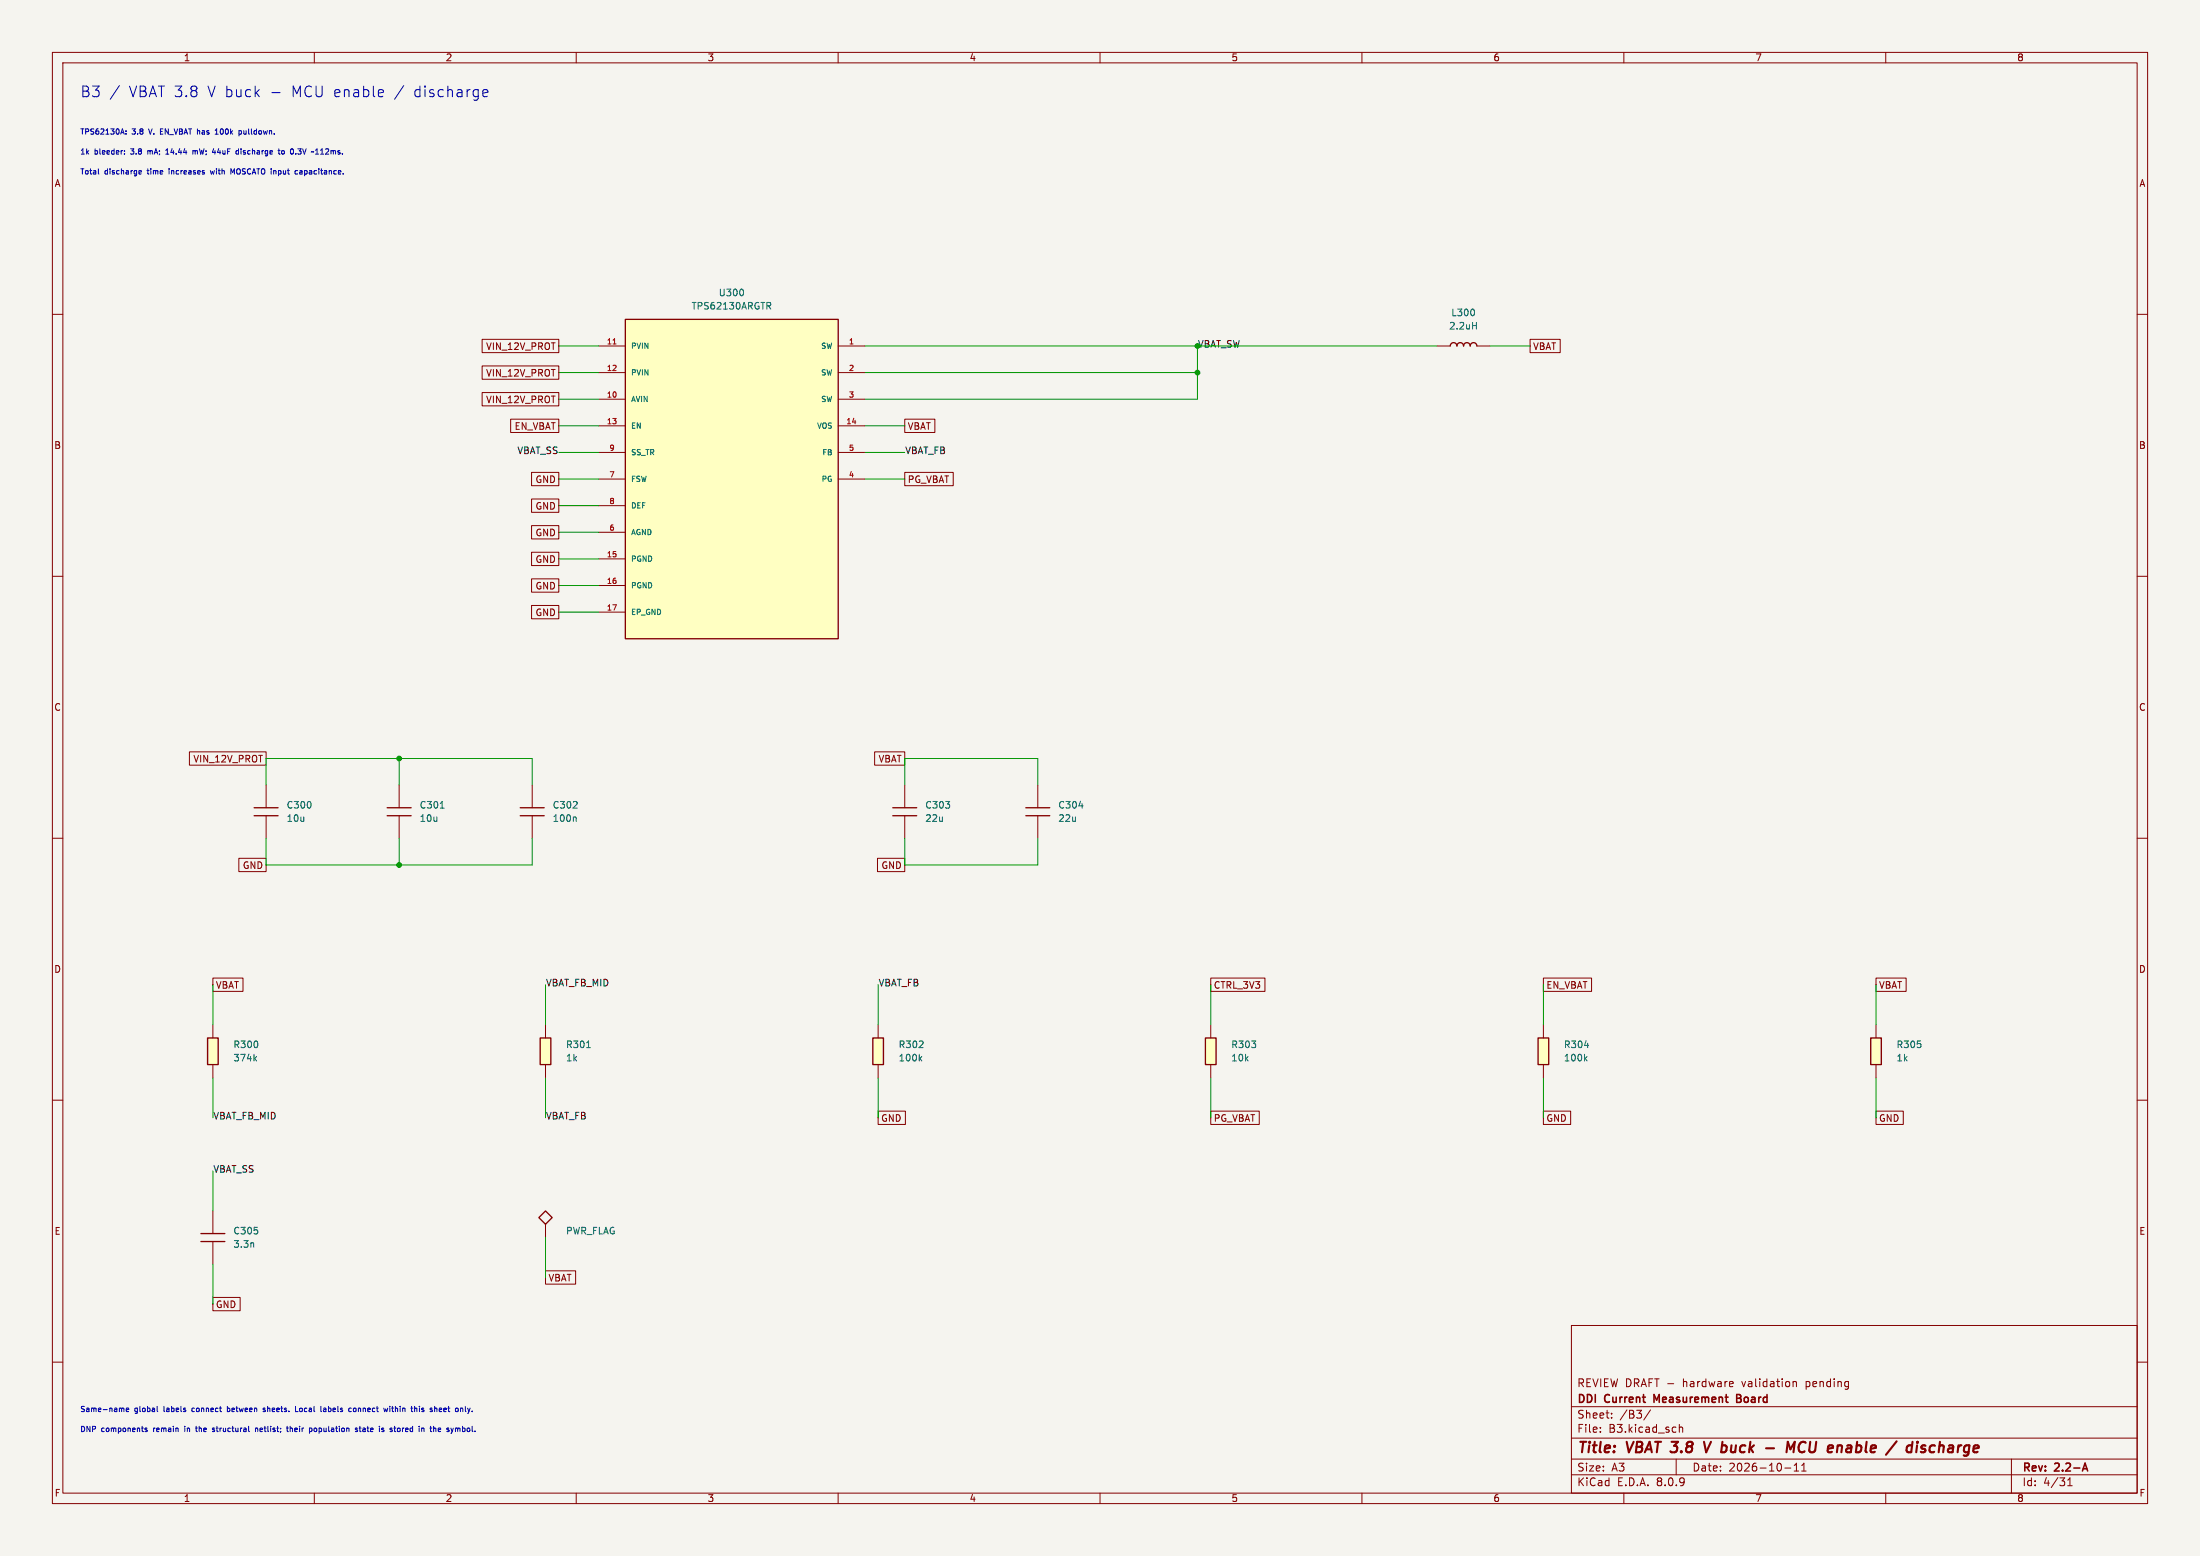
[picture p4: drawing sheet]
<svg xmlns="http://www.w3.org/2000/svg" width="420mm" height="297mm" viewBox="0 0 420 297" stroke-linecap="round" stroke-linejoin="round" font-family="sans-serif">
<path d="M0 0h420v297h-420z" fill="#f5f4ef" stroke="#f5f4ef" stroke-width=".19"/>
<g fill="none" stroke="#840000" stroke-width=".19">
<path d="M10 10h400v277h-400zM12 12h396v273h-396zM60 10v2M110 10v2M160 10v2M210 10v2M260 10v2M310 10v2M360 10v2M10 60h2M274.3 66h2.6M281.9 66h2.6"/>
<path d="M408 60h2M10 110h2M408 110h2M10 160h2M408 160h2M10 210h2M408 210h2M300 253h108v32h-108zM10 260h2M300 278.5h108M300 274.5h108M300 268.5h108"/>
<path d="M305.5 273.2v.2M305.5 272.5v.1M307.7 270.5v.2M307.7 269.8v.1M315.1 269.1l-1.3 1.9M320 278.5v3M320.6 271.9v1.5M320.6 272.5l.2-.1 .4 .1v.9M330.7 263.7l.2 .3-.7 .2M330.8 264.6l-.1 .1M342.3 263.8l.2-.1 .4 .1v.9M342.3 263.7v1"/>
<path d="M342.5 279.7l.4-.4v1.5M343.9 279.7l.5-.4v1.5M384 278.5v6.5M408 260h2M60 285v2M110 285v2M160 285v2M210 285v2M260 285v2M300 281.5h108M310 285v2M340.7 280.2h1.2"/>
<path d="M342.5 280.8h.9M343.9 280.8h.9M360 285v2M394.7 283.6h.9M394.7 282.5l.5-.4v1.5"/>
</g>
<path d="M316.3 267.3l-.5-1.1v1.5M331.5 266.9h.5M332 266.9l.3 .1M332.3 266.3l-.3-.1h-.5v1.5l.8-.1M332.3 266.8l-.3 .1M398 279.3l.5 1.5M397.7 280.4h.7" fill="none" stroke="#840000" stroke-width=".3"/>
<path d="M325.3 275.2l.4 2 .9-2M341 277.2l.3-2 .5 1.4 .8-1.4-.2 2M344.3 275.2a1.07 1.07 0 0 0-.9 .8 1.07 1.07 0 0 0 .5 1.2l.5-.1M352.5 277.1l.6 .1M353.2 275.9l-.6 .1M353.2 276.4l-.6 .1M365 276a.66 .66 0 0 0-1 .3v.5l.1 .3h.8M365.1 275.2l-.2 2M369.4 276a.66 .66 0 0 0-1 .3l-.1 .5 .2 .3h.8" fill="none" stroke="#840000" stroke-width=".4"/>
<path d="M276.9 66a.63 .63 0 0 1 .6-.6 .63 .63 0 0 1 .6 .6 .63 .63 0 0 1 .7-.6 .63 .63 0 0 1 .6 .6 .63 .63 0 0 1 .6-.6 .63 .63 0 0 1 .7 .6 .63 .63 0 0 1 .6-.6 .63 .63 0 0 1 .6 .6" fill="none" stroke="#840000" stroke-width=".25"/>
<path d="M281.4 59.2v.8M281.1 62.1h.7M281.8 61.5v1.3" fill="none" stroke="#006464" stroke-width=".19"/>
<path d="M119.4 61h40.6v60.9h-40.6z" fill="#ffffc2"/>
<path d="M119.4 61h40.6v60.9h-40.6z" fill="none" stroke="#840000" stroke-width=".25"/>
<g fill="none" stroke="#840000" stroke-width=".19">
<path d="M114.3 66h5.1M114.3 76.2h5.1M114.3 71.1h5.1M160 66h5.1M160 76.2h5.1M160 71.1h5.1M114.3 81.3h5.1M114.3 91.4h5.1M114.3 86.4h5.1M114.3 96.5h5.1M160 81.3h5.1M160 91.4h5.1"/>
<path d="M160 86.4h5.1M114.3 106.7h5.1M114.3 111.8h5.1M114.3 116.8h5.1M114.3 101.6h5.1"/>
</g>
<path d="M117 65.7h.6" fill="none" stroke="#a90000" stroke-width=".19"/>
<path d="M141.9 55.4v.8M146.7 58.4l.4 .6M147 57.8l.1 .2-.1 .3" fill="none" stroke="#006464" stroke-width=".19"/>
<path d="M230.1 198.1h2.1v5.1h-2.1z" fill="#ffffc2"/>
<path d="M230.1 198.1h2.1v5.1h-2.1z" fill="none" stroke="#840000" stroke-width=".25"/>
<path d="M231.1 195.6v2.5M231.1 203.2v2.5" fill="none" stroke="#840000" stroke-width=".19"/>
<path d="M293.6 198.1h2.1v5.1h-2.1z" fill="#ffffc2"/>
<path d="M73.9 155.7h4.6M73.9 154.2h4.6M293.6 198.1h2.1v5.1h-2.1z" fill="none" stroke="#840000" stroke-width=".25"/>
<path d="M76.2 149.9v4.3M76.2 155.7v4.3M294.6 195.6v2.5M294.6 203.2v2.5" fill="none" stroke="#840000" stroke-width=".19"/>
<path d="M84.1 154.2h.7M302.5 199.5h.8M302.6 202l.4 .5M303 201.7l-.5 .4" fill="none" stroke="#006464" stroke-width=".19"/>
<path d="M357.1 198.1h2.1v5.1h-2.1z" fill="#ffffc2"/>
<path d="M48.5 155.7h4.6M48.5 154.2h4.6M357.1 198.1h2.1v5.1h-2.1z" fill="none" stroke="#840000" stroke-width=".25"/>
<path d="M50.8 149.9v4.3M50.8 155.7v4.3M358.1 195.6v2.5M358.1 203.2v2.5" fill="none" stroke="#840000" stroke-width=".19"/>
<path d="M39.6 198.1h2.1v5.1h-2.1z" fill="#ffffc2"/>
<path d="M99.3 155.7h4.6M99.3 154.2h4.6M170.4 155.7h4.6M170.4 154.2h4.6M39.6 198.1h2.1v5.1h-2.1zM38.4 237h4.5M38.4 235.5h4.5" fill="none" stroke="#840000" stroke-width=".25"/>
<path d="M101.6 149.9v4.3M101.6 155.7v4.3M172.7 149.9v4.3M172.7 155.7v4.3M40.6 195.6v2.5M40.6 203.2v2.5M40.6 231.1v4.4M40.6 237v4.3" fill="none" stroke="#840000" stroke-width=".19"/>
<path d="M109.8 155.9l.2 .2v.7M48.6 202l.4 .5M49 201.7l-.5 .4M48.4 237.3v.8" fill="none" stroke="#006464" stroke-width=".19"/>
<path d="M103.1 198.1h2.1v5.1h-2.1z" fill="#ffffc2"/>
<path d="M195.8 155.7h4.6M195.8 154.2h4.6M103.1 198.1h2.1v5.1h-2.1zM102.9 232.4l1.2-1.3 1.3 1.3-1.3 1.3z" fill="none" stroke="#840000" stroke-width=".25"/>
<path d="M198.1 149.9v4.3M198.1 155.7v4.3M104.1 195.6v2.5M104.1 203.2v2.5M104.1 233.7v2.5" fill="none" stroke="#840000" stroke-width=".19"/>
<path d="M206 153.8h.8M112 200h.7" fill="none" stroke="#006464" stroke-width=".19"/>
<path d="M166.6 198.1h2.1v5.1h-2.1z" fill="#ffffc2"/>
<path d="M166.6 198.1h2.1v5.1h-2.1z" fill="none" stroke="#840000" stroke-width=".25"/>
<g fill="none" stroke="#840000" stroke-width=".19">
<path d="M92 69.8h14.7v2.6h-14.7zM92 74.9h14.7v2.6h-14.7zM92 64.8h14.7v2.5h-14.7zM292.1 64.8h5.7v2.5h-5.7zM97.5 80h9.2v2.6h-9.2zM101.5 90.2h5.2v2.5h-5.2zM101.5 95.2h5.2v2.6h-5.2zM172.7 80h5.8v2.6h-5.8zM172.7 90.2h9.3v2.5h-9.3zM101.5 110.5h5.2v2.5h-5.2zM101.5 115.6h5.2v2.5h-5.2zM101.5 105.4h5.2v2.6h-5.2z"/>
<path d="M101.5 100.3h5.2v2.6h-5.2zM36.2 143.5h14.6v2.6h-14.6zM167 143.5h5.7v2.6h-5.7zM45.6 163.8h5.2v2.6h-5.2zM167.5 163.8h5.2v2.6h-5.2zM40.6 186.7h5.8v2.5h-5.8zM167.6 195.6v2.5M231.1 186.7h10.4v2.5h-10.4zM294.6 186.7h9.2v2.5h-9.2zM358.1 186.7h5.8v2.5h-5.8zM167.6 212.1h5.2v2.5h-5.2zM167.6 203.2v2.5"/>
<path d="M231.1 212.1h9.3v2.5h-9.3zM294.6 212.1h5.2v2.5h-5.2zM358.1 212.1h5.2v2.5h-5.2zM40.6 247.6h5.2v2.6h-5.2zM104.1 242.6h5.8v2.5h-5.8z"/>
</g>
<path d="M175.6 202l.4 .5M176 201.7l-.5 .4" fill="none" stroke="#006464" stroke-width=".19"/>
<g fill="none" stroke="#0000c2" stroke-width=".19">
<path d="M22.8 16.3l-1.8 2.6M51.9 17.7h1.6M92.3 18.4l.2 .1 .5-.1M92.3 17.2l.5-.1 .2 .1 .1 .4-.9 .2M18.8 33.1l.1 .1M23.4 24.6l.3 1M23.8 29.3v.1M23.8 28.8v.1M24 25.5v.1M24 25v.1M26.6 33.2h.4M26.6 32.6h.3l.1 .2-.5 .1"/>
<path d="M28.2 28.7v.7M28.3 28.8h-.1M30.6 25.1h.4M31.1 24.6h-.5v1h.5M31.6 29.4h.6M31.6 28.7l.3-.3v1M32.3 32.2v.1M32.3 32.6v.6M36.8 28.7v.7M36.8 28.8l.3-.1 .2 .2M37.3 28.9v.5M37.4 28.7l-.1 .2"/>
<path d="M40.2 32.6l.2 .6 .1-.5M40.5 29.1h.7M41 28.7v.7M41.1 25.6h.6M41.1 24.9l.3-.3v1M44.8 32.2l-.4 .7-.3-.7v1M45.4 28.7l.1 .1M45.5 28.4v1M45.5 29.4h-.1M45.6 25l.3-.1 .2 .2-.1 .5h-.4M45.6 24.9v1.1M46 28.4v.1"/>
<path d="M46 28.7v.7M53.1 28.7h.4M53.2 28.4v.9l.3 .1M53.9 28.8l.2-.1 .2 .2v.3l-.2 .2-.3-.2zM56.4 33.2h.4M56.4 32.6h.4M56.9 29.3l.4 .1M56.9 28.4h.6M57.5 32.6h-.3M57.6 32.8l-.4 .2v.2h.4M60.2 29.4h.6M61.2 29.4h.6"/>
<path d="M61.4 28.6l-.2 .1M23.4 268.8l.3 .1v.6M24.1 269.1l.5-.1-.1-.2h-.3l-.1 .1v.5h.4M28.1 272.6h-.3l-.1 .1v.2l.4 .1v.2h-.4M30 268.4v.9l.1 .2M35.3 272.2v.1M35.3 272.6v.7M36.7 268.9v.5M37.3 272.6h.4M37.5 272.2v.9l.2 .2M40.9 272.6h-.2l-.2 .1 .1 .2 .3 .1v.2h-.4M43.4 269.4l.3 .1"/>
<path d="M43.4 268.4v1.1M43.7 268.8h-.3M48.8 272.7l.4-.1v.7M48.8 272.6v.7M50.6 268.8h-.2l-.2 .1 .1 .2 .3 .1v.2h-.4M54.7 272.6h.4M54.8 272.2v.9l.3 .2M55.4 272.2v1.1M55.8 272.6l-.4 .1M56.4 268.4v1.1h.5M57.2 268.9v.5M59.5 272.6l.1 .2-.1 .4"/>
<path d="M60.4 272.6h-.3l-.2 .2 .1 .4h.4M61.3 269.4l.1 .1M61.8 268.8h.4v.7M62.2 269l-.5 .2 .2 .3 .3-.1M66.8 268.8h.3M67.1 269.4l-.3 .1M67.9 268.8h-.3l-.2 .2 .1 .4h.4M68.2 272.6h-.2l-.2 .1 .1 .2 .3 .1v.2h-.4M68.6 272.6h.3M68.7 272.2v.9l.2 .2M69.4 272.6h-.1M69.4 272.9l-.2 .1 .2 .3"/>
<path d="M74 268.8l-.2 .7-.2-.5M74.4 268.4v.1M74.4 268.8v.7M74.8 268.8h.3M76.1 272.6l.3 .2-.1 .4-.2 .1M79.3 268.8l.3 .1v.6M80.1 268.4v.1M80.1 268.8v.7M82.1 272.6h.3M82.2 272.2v.9l.1 .2M84.2 268.8l-.4 .1 .1 .5 .3 .1M84.3 269l-.5 .1"/>
<path d="M87.5 272.6l.3 .1v.6M88.8 268.4v.9l.2 .2"/>
</g>
<g fill="none" stroke="#009600" stroke-width=".19">
<path d="M106.7 71.1h7.6M106.7 66h7.6M106.7 76.2h7.6M165.1 71.1h63.5M165.1 66h109.2M228.6 66v10.2h-63.5M284.5 66h7.6M106.7 96.5h7.6M106.7 86.4h7.6M106.7 91.4h7.6M106.7 81.3h7.6M165.1 86.4h7.6"/>
<path d="M165.1 91.4h7.6M165.1 81.3h7.6M106.7 116.8h7.6M106.7 111.8h7.6M106.7 106.7h7.6M106.7 101.6h7.6M50.8 149.9v-5.1h50.8v5.1M76.2 144.8v5.1M172.7 149.9v-5.1h25.4v5.1M50.8 160v5.1h50.8v-5.1M76.2 160v5.1M172.7 160v5.1h25.4v-5.1"/>
<path d="M40.6 188v7.6M104.1 188v7.6M167.6 188v7.6M231.1 188v7.6M294.6 188v7.6M358.1 188v7.6M40.6 205.7v7.7M104.1 205.7v7.7M167.6 205.7v7.7M231.1 205.7v7.7M294.6 205.7v7.7M358.1 205.7v7.7"/>
<path d="M40.6 223.5v7.6M104.1 236.2v7.6M40.6 241.3v7.6"/>
</g>
<g fill="#009600" stroke="#009600" stroke-width=".19">
<circle cx="76.2" cy="144.8" r=".46"/>
<circle cx="76.2" cy="165.1" r=".46"/>
<circle cx="228.6" cy="71.1" r=".46"/>
</g>
<g font-size="2.8" fill="#0000c2">
<text x="15.2" y="18.8">B3</text>
<text x="24.5" y="18.8">VBAT 3.8</text>
<text x="39.6" y="18.8">V buck</text>
<text x="55.8" y="18.8">MCU enable</text>
<text x="75.5" y="18.8">/</text>
<text x="79.2" y="18.8">discharge</text>
</g>
<g font-size="2.8" fill="#840000">
<text x="301" y="277.9">Title:</text>
<text x="310.6" y="277.9">VBAT 3.8</text>
<text x="327" y="277.9">V buck</text>
<text x="345.1" y="277.9">MCU</text>
<text x="353.8" y="277.9">enable</text>
<text x="366.1" y="277.9">/</text>
<text x="370.5" y="277.9">discharge</text>
</g>
<g font-size="2.1" fill="#840000">
<text x="301" y="268.2">DDI</text>
<text x="301" y="265">REVIEW DRAFT -</text>
<text x="306.4" y="268.2">Current</text>
<text x="316.4" y="268.2">Measurement</text>
<text x="321.4" y="265">hardware</text>
<text x="332.8" y="268.2">Board</text>
<text x="332.8" y="265">validation</text>
<text x="345.1" y="265">pending</text>
<text x="301" y="273.7">File:</text>
<text x="301" y="271">Sheet:</text>
<text x="307.1" y="273.7">B3.kicad_sch</text>
<text x="309.2" y="271">/B3/</text>
<text x="301" y="281.1">Size:</text>
<text x="307.6" y="281.1">A3</text>
<text x="323" y="281.1">Date:</text>
<text x="330" y="281.1">2026-10-11</text>
<text x="386" y="281.3">Rev:</text>
<text x="392.4" y="281.3">2.2-A</text>
<text x="301" y="283.9">KiCad</text>
<text x="308.7" y="283.9">E.D.A.</text>
<text x="316.3" y="283.9">8.0.9</text>
<text x="386" y="283.9">Id:</text>
<text x="390.1" y="283.9">4/31</text>
</g>
<g font-size="1.8" fill="#840000">
<text x="35" y="11.9">1</text>
<text x="85" y="11.9">2</text>
<text x="135" y="11.9">3</text>
<text x="185" y="11.9">4</text>
<text x="235" y="11.9">5</text>
<text x="285" y="11.9">6</text>
<text x="335" y="11.9">7</text>
<text x="385" y="11.9">8</text>
<text x="10.3" y="35.9">A</text>
<text x="408.3" y="35.9">A</text>
<text x="92.7" y="67">VIN_12V_PROT</text>
<text x="292.6" y="67">VBAT</text>
<text x="92.7" y="72.1">VIN_12V_PROT</text>
<text x="92.7" y="77.2">VIN_12V_PROT</text>
<text x="98.1" y="82.2">EN_VBAT</text>
<text x="173.2" y="82.2">VBAT</text>
<text x="10.3" y="85.9">B</text>
<text x="408.2" y="85.9">B</text>
<text x="102.1" y="92.4">GND</text>
<text x="173.2" y="92.4">PG_VBAT</text>
<text x="102.1" y="97.5">GND</text>
<text x="102.1" y="107.6">GND</text>
<text x="102.1" y="102.6">GND</text>
<text x="102.1" y="112.7">GND</text>
<text x="102.1" y="117.8">GND</text>
<text x="10.3" y="135.9">C</text>
<text x="408.2" y="135.9">C</text>
<text x="36.8" y="145.7">VIN_12V_PROT</text>
<text x="167.6" y="145.7">VBAT</text>
<text x="46.3" y="166.1">GND</text>
<text x="168.2" y="166.1">GND</text>
<text x="10.3" y="185.9">D</text>
<text x="408.2" y="185.9">D</text>
<text x="41.1" y="188.9">VBAT</text>
<text x="231.6" y="188.9">CTRL_3V3</text>
<text x="295.1" y="188.9">EN_VBAT</text>
<text x="358.6" y="188.9">VBAT</text>
<text x="168.1" y="214.3">GND</text>
<text x="231.6" y="214.3">PG_VBAT</text>
<text x="295.1" y="214.3">GND</text>
<text x="358.6" y="214.3">GND</text>
<text x="10.3" y="235.9">E</text>
<text x="408.3" y="235.9">E</text>
<text x="104.6" y="244.8">VBAT</text>
<text x="41.1" y="249.9">GND</text>
<text x="10.3" y="285.9">F</text>
<text x="35" y="286.9">1</text>
<text x="85" y="286.9">2</text>
<text x="135" y="286.9">3</text>
<text x="185" y="286.9">4</text>
<text x="235" y="286.9">5</text>
<text x="285" y="286.9">6</text>
<text x="335" y="286.9">7</text>
<text x="385" y="286.9">8</text>
<text x="408.3" y="285.9">F</text>
</g>
<g font-size="1.8" fill="#006464">
<text x="131.9" y="59.3">TPS62130ARGTR</text>
<text x="137.1" y="56.7">U300</text>
<text x="276.5" y="63.1">2.2uH</text>
<text x="277" y="60.6">L300</text>
<text x="54.6" y="154.5">C300</text>
<text x="80" y="154.5">C301</text>
<text x="105.4" y="154.5">C302</text>
<text x="176.5" y="154.5">C303</text>
<text x="201.9" y="154.5">C304</text>
<text x="54.6" y="157.1">10u</text>
<text x="80" y="157.1">10u</text>
<text x="105.4" y="157.1">100n</text>
<text x="176.5" y="157.1">22u</text>
<text x="201.9" y="157.1">22u</text>
<text x="44.5" y="200.3">R300</text>
<text x="44.5" y="202.8">374k</text>
<text x="108" y="200.3">R301</text>
<text x="108" y="202.8">1k</text>
<text x="171.5" y="200.3">R302</text>
<text x="171.5" y="202.8">100k</text>
<text x="235" y="200.3">R303</text>
<text x="235" y="202.8">10k</text>
<text x="298.5" y="200.3">R304</text>
<text x="298.5" y="202.8">100k</text>
<text x="362" y="200.3">R305</text>
<text x="362" y="202.8">1k</text>
<text x="44.5" y="235.8">C305</text>
<text x="44.5" y="238.4">3.3n</text>
<text x="108" y="235.8">PWR_FLAG</text>
</g>
<text font-size="1.8" fill="#009600" x="228.6" y="66.6">VBAT_SW</text>
<g font-size="1.8" fill="#0f0f0f">
<text x="98.7" y="86.9">VBAT_SS</text>
<text x="172.7" y="86.9">VBAT_FB</text>
<text x="104.1" y="188.5">VBAT_FB_MID</text>
<text x="167.6" y="188.5">VBAT_FB</text>
<text x="40.6" y="213.9">VBAT_FB_MID</text>
<text x="104.1" y="213.9">VBAT_FB</text>
<text x="40.6" y="224">VBAT_SS</text>
</g>
<g font-size="1.4" fill="#0000c2">
<text x="15.2" y="25.9">TPS62130A:</text>
<text x="15.2" y="29.7">1k</text>
<text x="18.1" y="29.7">bleeder:</text>
<text x="25.2" y="29.7">3.8</text>
<text x="25.2" y="25.9">3.8</text>
<text x="28.6" y="29.7">mA;</text>
<text x="28.7" y="25.9">V.</text>
<text x="31" y="25.9">EN_VBAT has</text>
<text x="32.4" y="29.7">14.44</text>
<text x="37.7" y="29.7">mW;</text>
<text x="41.8" y="29.7">44uF</text>
<text x="42.1" y="25.9">100k</text>
<text x="46.5" y="29.7">discharge</text>
<text x="46.8" y="25.9">pulldown.</text>
<text x="54.9" y="29.7">to</text>
<text x="57.4" y="29.7">0.3V</text>
<text x="61.8" y="29.7">~112ms.</text>
<text x="15.2" y="33.5">Total</text>
<text x="20" y="33.5">discharge</text>
<text x="28.4" y="33.5">time</text>
<text x="32.7" y="33.5">increases</text>
<text x="40.9" y="33.5">with</text>
<text x="45" y="33.5">MOSCATO input</text>
<text x="57.8" y="33.5">capacitance.</text>
<text x="15.2" y="269.7">Same-name</text>
<text x="25.7" y="269.7">global</text>
<text x="31.5" y="269.7">labels</text>
<text x="37.1" y="269.7">connect</text>
<text x="44.1" y="269.7">between</text>
<text x="51.2" y="269.7">sheets.</text>
<text x="57.6" y="269.7">Local</text>
<text x="62.7" y="269.7">labels</text>
<text x="68.3" y="269.7">connect</text>
<text x="75.3" y="269.7">within</text>
<text x="80.8" y="269.7">this</text>
<text x="84.6" y="269.7">sheet</text>
<text x="89.7" y="269.7">only.</text>
<text x="15.2" y="273.5">DNP</text>
<text x="19.4" y="273.5">components</text>
<text x="29.5" y="273.5">remain</text>
<text x="35.7" y="273.5">in</text>
<text x="38.1" y="273.5">the</text>
<text x="41.5" y="273.5">structural</text>
<text x="50" y="273.5">netlist;</text>
<text x="56.3" y="273.5">their</text>
<text x="60.8" y="273.5">population</text>
<text x="69.8" y="273.5">state</text>
<text x="74.6" y="273.5">is</text>
<text x="77" y="273.5">stored</text>
<text x="82.7" y="273.5">in</text>
<text x="85.2" y="273.5">the</text>
<text x="88.6" y="273.5">symbol.</text>
</g>
<g font-size="1.4" fill="#a90000">
<text x="115.7" y="65.8">11</text>
<text x="161.9" y="65.8">1</text>
<text x="115.7" y="70.9">12</text>
<text x="161.9" y="70.9">2</text>
<text x="115.7" y="75.9">10</text>
<text x="161.9" y="75.9">3</text>
<text x="115.7" y="81">13</text>
<text x="161.5" y="81">14</text>
<text x="116.2" y="86.1">9</text>
<text x="161.9" y="86.1">5</text>
<text x="116.2" y="91.2">7</text>
<text x="161.9" y="91.2">4</text>
<text x="116.2" y="101.3">6</text>
<text x="116.2" y="96.3">8</text>
<text x="115.7" y="106.4">15</text>
<text x="115.7" y="111.5">16</text>
<text x="115.7" y="116.6">17</text>
</g>
<g font-size="1.4" fill="#006464">
<text x="120.4" y="66.8">PVIN</text>
<text x="120.4" y="71.9">PVIN</text>
<text x="156.6" y="66.8">SW</text>
<text x="156.6" y="71.9">SW</text>
<text x="120.4" y="76.9">AVIN</text>
<text x="156.6" y="76.9">SW</text>
<text x="120.4" y="82">EN</text>
<text x="155.8" y="82">VOS</text>
<text x="120.4" y="87.1">SS_TR</text>
<text x="156.9" y="87.1">FB</text>
<text x="120.4" y="92.2">FSW</text>
<text x="156.7" y="92.2">PG</text>
<text x="120.4" y="97.3">DEF</text>
<text x="120.4" y="107.4">PGND</text>
<text x="120.4" y="102.3">AGND</text>
<text x="120.4" y="112.5">PGND</text>
<text x="120.4" y="117.6">EP_GND</text>
</g>
</svg>
